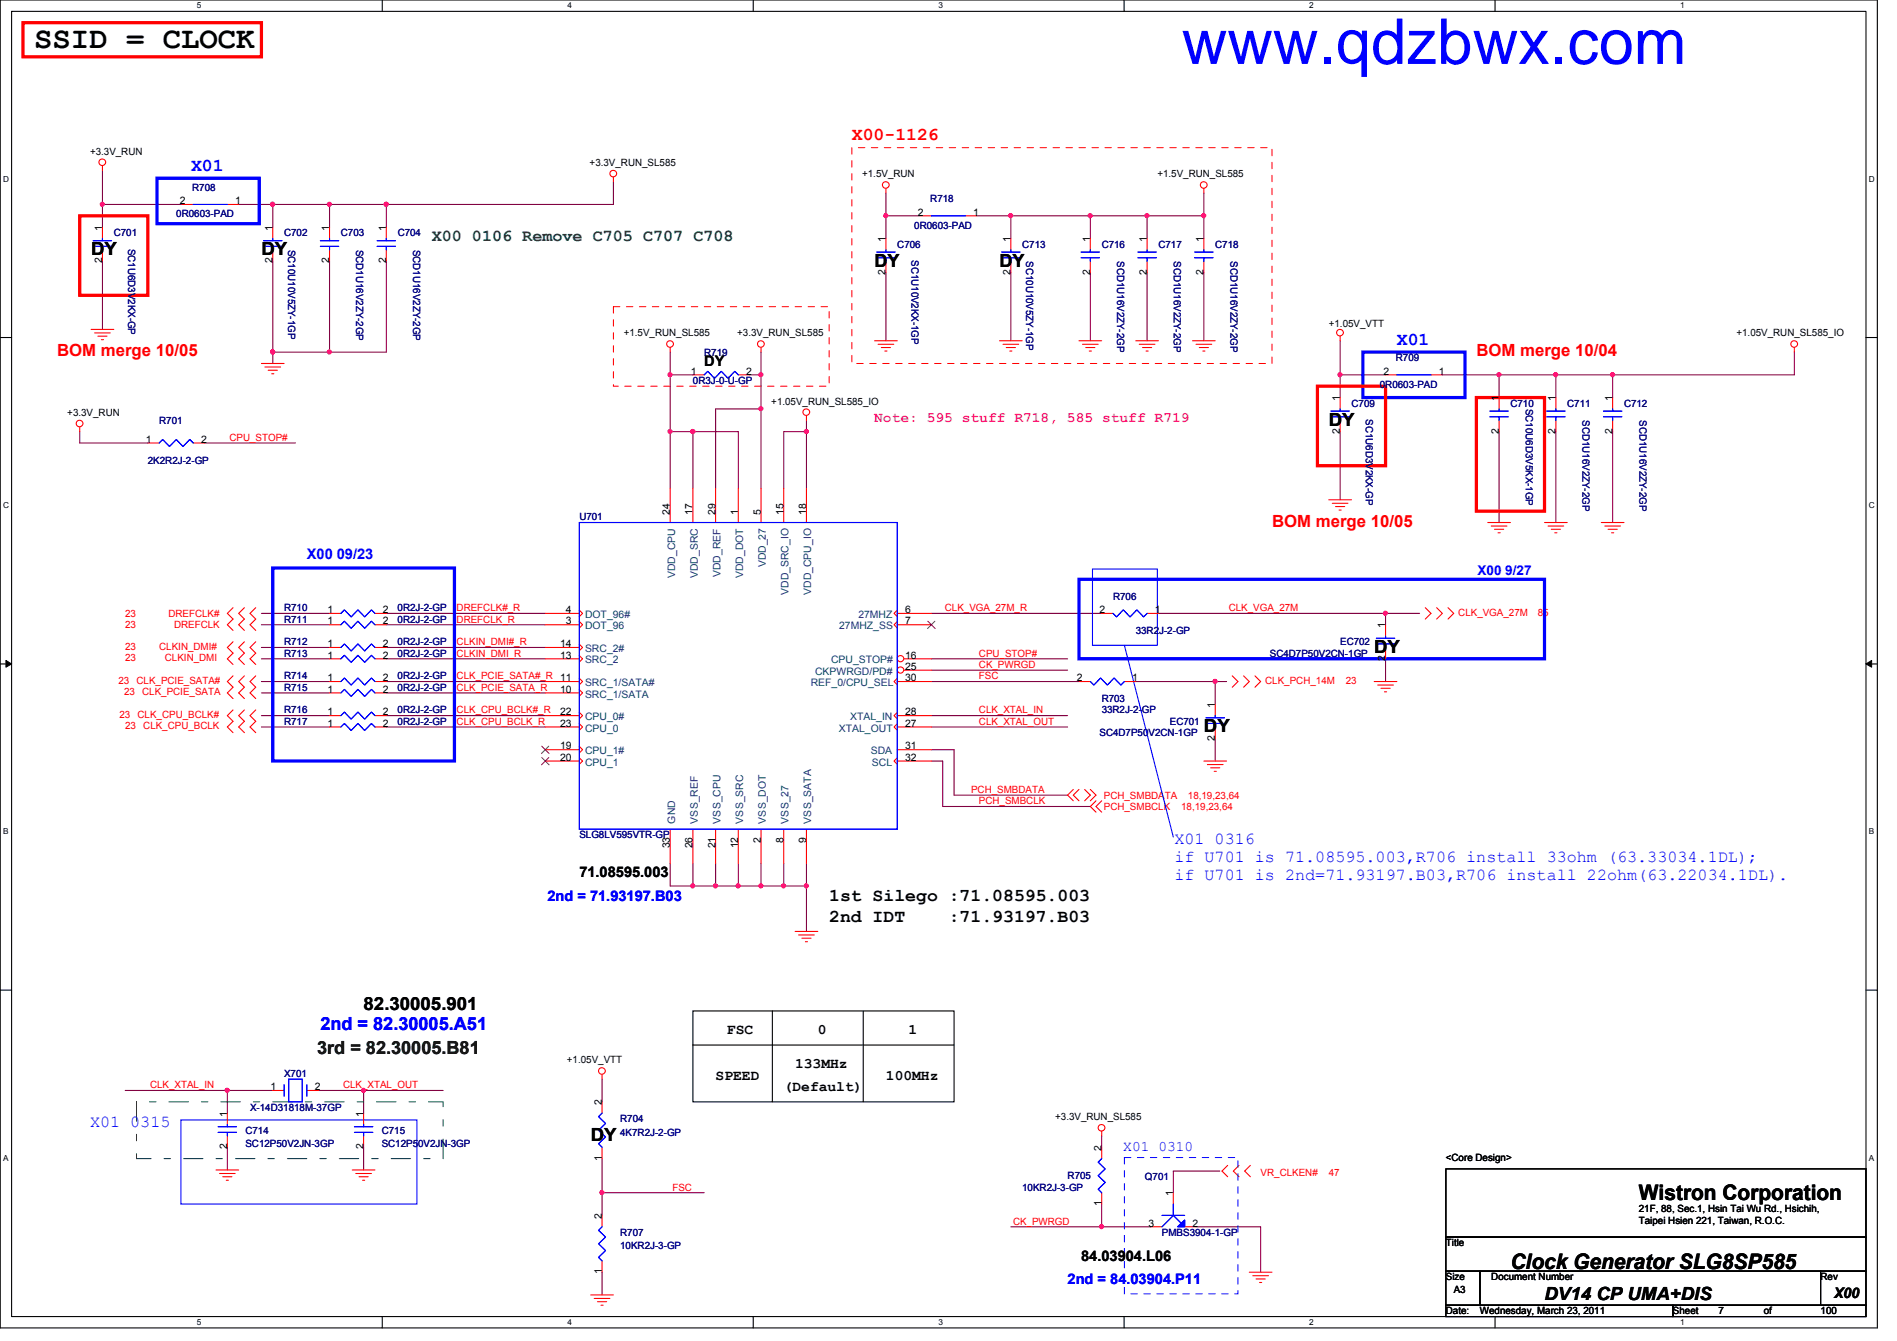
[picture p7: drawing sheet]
<svg xmlns="http://www.w3.org/2000/svg" width="297mm" height="210mm" viewBox="0 0 297 210" stroke-linecap="round" stroke-linejoin="round" font-family="sans-serif">
<path d="M0 0h294v207.9h-294zM1.8 1.8h290.4v204.3h-290.4z" fill="none" stroke="#000" stroke-width=".17"/>
<g fill="#fff">
<path d="M30.8 .2h.7v1.4h-.7z"/>
<path d="M30.8 206.2h.7v1.4h-.7z"/>
</g>
<path d="M59.9 0v1.8M59.9 206.1v1.8" fill="none" stroke="#000" stroke-width=".17"/>
<g fill="#fff">
<path d="M88.9 .2h.6v1.4h-.6z"/>
<path d="M88.9 206.2h.6v1.4h-.6z"/>
</g>
<path d="M117.9 0v1.8M117.9 206.1v1.8" fill="none" stroke="#000" stroke-width=".17"/>
<g fill="#fff">
<path d="M146.9 .2h.7v1.4h-.7z"/>
<path d="M146.9 206.2h.7v1.4h-.7z"/>
</g>
<path d="M176 0v1.8M176 206.1v1.8" fill="none" stroke="#000" stroke-width=".17"/>
<g fill="#fff">
<path d="M205 .2h.7v1.4h-.7z"/>
<path d="M205 206.2h.7v1.4h-.7z"/>
</g>
<path d="M234.1 0v1.8M234.1 206.1v1.8" fill="none" stroke="#000" stroke-width=".17"/>
<g fill="#fff">
<path d="M263.1 .2h.7v1.4h-.7z"/>
<path d="M263.1 206.2h.7v1.4h-.7z"/>
<path d="M.5 27.3h.9v1.4h-.9z"/>
<path d="M292.6 27.3h.9v1.4h-.9z"/>
<path d="M.5 78.4h.9v1.4h-.9z"/>
<path d="M292.6 78.4h.9v1.4h-.9z"/>
</g>
<path d="M0 52.8h1.8M292.2 52.8h1.8" fill="none" stroke="#000" stroke-width=".17"/>
<g fill="#fff">
<path d="M.5 129.5h.8v1.4h-.8z"/>
<path d="M292.6 129.5h.9v1.4h-.9z"/>
</g>
<path d="M0 103.9h1.8M292.2 103.9h1.8" fill="none" stroke="#000" stroke-width=".17"/>
<path d="M.9 103.4l.9 .5-.9 .5zM292.2 103.9l.9-.5v1z" fill="#000"/>
<path d="M.9 103.4l.9 .5-.9 .5zM292.2 103.9l.9-.5v1z" fill="none" stroke="#000" stroke-width=".16"/>
<g fill="#fff">
<path d="M.5 180.5h.8v1.4h-.8z"/>
<path d="M292.6 180.5h.9v1.4h-.9z"/>
</g>
<path d="M0 155h1.8M292.2 155h1.8" fill="none" stroke="#000" stroke-width=".17"/>
<path d="M51.6 32h8.9M96.1 28.4v3.6" fill="none" stroke="#800040" stroke-width=".17"/>
<circle cx="51.6" cy="32" r=".32" fill="#f0f"/>
<circle cx="51.6" cy="32" r=".32" fill="none" stroke="#f0f" stroke-width=".17"/>
<path d="M60.5 32v3.6" fill="none" stroke="#800040" stroke-width=".17"/>
<circle cx="60.5" cy="32" r=".32" fill="#f0f"/>
<circle cx="60.5" cy="32" r=".32" fill="none" stroke="#f0f" stroke-width=".17"/>
<path d="M42.7 40.9v14.2" fill="none" stroke="#800040" stroke-width=".17"/>
<circle cx="42.7" cy="55.1" r=".32" fill="#f0f"/>
<circle cx="42.7" cy="55.1" r=".32" fill="none" stroke="#f0f" stroke-width=".17"/>
<path d="M37.4 32h5.3v3.6M42.7 55.1v1.8M60.5 40.9v14.2h-8.9M209.8 53.3v5.4h7.2M281 55.1v3.6" fill="none" stroke="#800040" stroke-width=".17"/>
<circle cx="42.7" cy="32" r=".32" fill="#f0f"/>
<circle cx="42.7" cy="32" r=".32" fill="none" stroke="#f0f" stroke-width=".17"/>
<path d="M252.5 58.7h28.5" fill="none" stroke="#800040" stroke-width=".17"/>
<circle cx="252.5" cy="58.6" r=".32" fill="#f0f"/>
<circle cx="252.5" cy="58.6" r=".32" fill="none" stroke="#f0f" stroke-width=".17"/>
<path d="M94.3 168.9v3.6M94.3 186.7v3.5" fill="none" stroke="#800040" stroke-width=".17"/>
<circle cx="94.2" cy="186.7" r=".32" fill="#f0f"/>
<circle cx="94.2" cy="186.7" r=".32" fill="none" stroke="#f0f" stroke-width=".17"/>
<path d="M94.3 199.1v3.6M94.3 181.4v5.3h16M172.5 192h7.7" fill="none" stroke="#800040" stroke-width=".17"/>
<circle cx="172.5" cy="192" r=".32" fill="#f0f"/>
<circle cx="172.5" cy="192" r=".32" fill="none" stroke="#f0f" stroke-width=".17"/>
<path d="M16 32v3.6M172.5 177.8v1.8M172.5 188.5v3.5h-14.2" fill="none" stroke="#800040" stroke-width=".17"/>
<circle cx="16" cy="32" r=".32" fill="#f0f"/>
<circle cx="16" cy="32" r=".32" fill="none" stroke="#f0f" stroke-width=".17"/>
<path d="M16 40.9v10.7M51.6 40.9v14.2" fill="none" stroke="#800040" stroke-width=".17"/>
<circle cx="51.6" cy="55.1" r=".32" fill="#f0f"/>
<circle cx="51.6" cy="55.1" r=".32" fill="none" stroke="#f0f" stroke-width=".17"/>
<path d="M42.7 55.1h8.9" fill="none" stroke="#800040" stroke-width=".17"/>
<circle cx="42.7" cy="55.1" r=".32" fill="#f0f"/>
<circle cx="42.7" cy="55.1" r=".32" fill="none" stroke="#f0f" stroke-width=".17"/>
<path d="M60.5 32h35.6" fill="none" stroke="#800040" stroke-width=".17"/>
<circle cx="60.5" cy="32" r=".32" fill="#f0f"/>
<circle cx="60.5" cy="32" r=".32" fill="none" stroke="#f0f" stroke-width=".17"/>
<path d="M42.7 32h8.9v3.6" fill="none" stroke="#800040" stroke-width=".17"/>
<circle cx="42.7" cy="32" r=".32" fill="#f0f"/>
<circle cx="42.7" cy="32" r=".32" fill="none" stroke="#f0f" stroke-width=".17"/>
<path d="M225.8 58.7h26.7v3.5M209.8 67.6v10.6M234.7 67.6v14.2M243.6 67.6v14.2M252.5 67.6v14.2" fill="none" stroke="#800040" stroke-width=".17"/>
<circle cx="243.6" cy="58.6" r=".32" fill="#f0f"/>
<circle cx="243.6" cy="58.6" r=".32" fill="none" stroke="#f0f" stroke-width=".17"/>
<path d="M234.7 58.7v3.5M243.6 58.7v3.5" fill="none" stroke="#800040" stroke-width=".17"/>
<circle cx="234.7" cy="58.6" r=".32" fill="#f0f"/>
<circle cx="234.7" cy="58.6" r=".32" fill="none" stroke="#f0f" stroke-width=".17"/>
<path d="M209.8 58.7v3.5" fill="none" stroke="#800040" stroke-width=".17"/>
<circle cx="209.8" cy="58.6" r=".32" fill="#f0f"/>
<circle cx="209.8" cy="58.6" r=".32" fill="none" stroke="#f0f" stroke-width=".17"/>
<path d="M35.6 170.7h7.1" fill="none" stroke="#800040" stroke-width=".17"/>
<circle cx="35.6" cy="170.7" r=".32" fill="#f0f"/>
<circle cx="35.6" cy="170.7" r=".32" fill="none" stroke="#f0f" stroke-width=".17"/>
<path d="M19.6 170.7h16v3.5M49.8 170.7h7.1v3.5" fill="none" stroke="#800040" stroke-width=".17"/>
<circle cx="56.9" cy="170.7" r=".32" fill="#f0f"/>
<circle cx="56.9" cy="170.7" r=".32" fill="none" stroke="#f0f" stroke-width=".17"/>
<path d="M12.5 67.6v1.7h10.7M32 69.3h14.3M104.9 135.1v3.6M108.5 135.1v3.6M112.1 135.1v3.6M126.3 135.1v3.6h-3.6M35.6 179.6v3.5M56.9 170.7h12.5M56.9 179.6v3.5" fill="none" stroke="#800040" stroke-width=".17"/>
<circle cx="122.7" cy="138.7" r=".32" fill="#f0f"/>
<circle cx="122.7" cy="138.7" r=".32" fill="none" stroke="#f0f" stroke-width=".17"/>
<path d="M126.3 138.7v7.1" fill="none" stroke="#800040" stroke-width=".17"/>
<circle cx="126.3" cy="138.7" r=".32" fill="#f0f"/>
<circle cx="126.3" cy="138.7" r=".32" fill="none" stroke="#f0f" stroke-width=".17"/>
<path d="M115.6 138.7h3.6" fill="none" stroke="#800040" stroke-width=".17"/>
<circle cx="115.6" cy="138.7" r=".32" fill="#f0f"/>
<circle cx="115.6" cy="138.7" r=".32" fill="none" stroke="#f0f" stroke-width=".17"/>
<path d="M108.5 138.7h3.6" fill="none" stroke="#800040" stroke-width=".17"/>
<circle cx="108.5" cy="138.7" r=".32" fill="#f0f"/>
<circle cx="108.5" cy="138.7" r=".32" fill="none" stroke="#f0f" stroke-width=".17"/>
<path d="M112.1 138.7h3.5" fill="none" stroke="#800040" stroke-width=".17"/>
<circle cx="112" cy="138.7" r=".32" fill="#f0f"/>
<circle cx="112" cy="138.7" r=".32" fill="none" stroke="#f0f" stroke-width=".17"/>
<path d="M104.9 138.7h3.6M115.6 135.1v3.6M119.2 135.1v3.6h3.5v-3.6" fill="none" stroke="#800040" stroke-width=".17"/>
<circle cx="119.1" cy="138.7" r=".32" fill="#f0f"/>
<circle cx="119.1" cy="138.7" r=".32" fill="none" stroke="#f0f" stroke-width=".17"/>
<g fill="none" stroke="#800040" stroke-width=".17">
<path d="M60.5 97.8h24.9M60.5 96h24.9M60.5 113.8h24.9M60.5 112h24.9M60.5 103.1h24.9M60.5 101.3h24.9M60.5 108.5h24.9M60.5 106.7h24.9M145.8 112h21.4M145.8 113.8h21.4M145.8 104.9h21.4M145.8 103.1h21.4"/>
<path d="M145.8 106.7h23.1M192.1 106.7h-1.8v3.5"/>
</g>
<circle cx="190.3" cy="106.7" r=".32" fill="#f0f"/>
<circle cx="190.3" cy="106.7" r=".32" fill="none" stroke="#f0f" stroke-width=".17"/>
<g fill="none" stroke="#800040" stroke-width=".17">
<path d="M16 26.7v5.3h12.5M40.9 96h10.7M40.9 97.8h10.7M145.8 96h26.7M181.4 96h35.6v1.8M40.9 101.3h10.7M40.9 103.1h10.7M40.9 106.7h10.7M40.9 108.5h10.7M40.9 112h10.7M40.9 113.8h10.7M145.8 119.1h1.8v7.1h23.1"/>
<path d="M145.8 117.3h3.6v7.2h17.8M177.8 106.7h12.5M190.3 115.6v3.5M217 103.1v3.6M183.7 183.3h7.3M187.3 192h10.1v7.1"/>
</g>
<circle cx="216.9" cy="96" r=".32" fill="#f0f"/>
<circle cx="216.9" cy="96" r=".32" fill="none" stroke="#f0f" stroke-width=".17"/>
<path d="M117.4 58.7h1.8v5.3M115.6 67.6v8.9M126.3 65.8v1.8h-3.6v8.9M217 96h5.3" fill="none" stroke="#800040" stroke-width=".17"/>
<circle cx="119.1" cy="58.6" r=".32" fill="#f0f"/>
<circle cx="119.1" cy="58.6" r=".32" fill="none" stroke="#f0f" stroke-width=".17"/>
<path d="M119.2 55.1v3.6M126.3 67.6v8.9" fill="none" stroke="#800040" stroke-width=".17"/>
<circle cx="126.3" cy="67.5" r=".32" fill="#f0f"/>
<circle cx="126.3" cy="67.5" r=".32" fill="none" stroke="#f0f" stroke-width=".17"/>
<path d="M104.9 58.7v8.9" fill="none" stroke="#800040" stroke-width=".17"/>
<circle cx="104.9" cy="58.6" r=".32" fill="#f0f"/>
<circle cx="104.9" cy="58.6" r=".32" fill="none" stroke="#f0f" stroke-width=".17"/>
<path d="M104.9 67.6v8.9" fill="none" stroke="#800040" stroke-width=".17"/>
<circle cx="104.9" cy="67.5" r=".32" fill="#f0f"/>
<circle cx="104.9" cy="67.5" r=".32" fill="none" stroke="#f0f" stroke-width=".17"/>
<path d="M104.9 55.1v3.6h3.6M104.9 67.6h10.7M119.2 64h-7.1v12.5" fill="none" stroke="#800040" stroke-width=".17"/>
<circle cx="108.5" cy="67.5" r=".32" fill="#f0f"/>
<circle cx="108.5" cy="67.5" r=".32" fill="none" stroke="#f0f" stroke-width=".17"/>
<path d="M119.2 64v12.5" fill="none" stroke="#800040" stroke-width=".17"/>
<circle cx="119.1" cy="64" r=".32" fill="#f0f"/>
<circle cx="119.1" cy="64" r=".32" fill="none" stroke="#f0f" stroke-width=".17"/>
<path d="M108.5 67.6v8.9" fill="none" stroke="#800040" stroke-width=".17"/>
<circle cx="108.5" cy="67.5" r=".32" fill="#f0f"/>
<circle cx="108.5" cy="67.5" r=".32" fill="none" stroke="#f0f" stroke-width=".17"/>
<path d="M158.3 33.8v3.5M179.6 33.8h8.9" fill="none" stroke="#800040" stroke-width=".17"/>
<circle cx="188.5" cy="33.8" r=".32" fill="#f0f"/>
<circle cx="188.5" cy="33.8" r=".32" fill="none" stroke="#f0f" stroke-width=".17"/>
<circle cx="179.6" cy="33.8" r=".32" fill="#f0f"/>
<circle cx="179.6" cy="33.8" r=".32" fill="none" stroke="#f0f" stroke-width=".17"/>
<path d="M179.6 33.8h-8.9v3.5M188.5 30.2v3.6" fill="none" stroke="#800040" stroke-width=".17"/>
<circle cx="170.7" cy="33.8" r=".32" fill="#f0f"/>
<circle cx="170.7" cy="33.8" r=".32" fill="none" stroke="#f0f" stroke-width=".17"/>
<path d="M158.3 33.8h12.4" fill="none" stroke="#800040" stroke-width=".17"/>
<circle cx="158.3" cy="33.8" r=".32" fill="#f0f"/>
<circle cx="158.3" cy="33.8" r=".32" fill="none" stroke="#f0f" stroke-width=".17"/>
<path d="M138.7 33.8h5.4M138.7 30.2v3.6M138.7 33.8v3.5M152.9 33.8h5.4M179.6 33.8v3.5M188.5 33.8v3.5M138.7 42.7v10.6M158.3 42.7v10.6M170.7 42.7v10.6M179.6 42.7v10.6M188.5 42.7v10.6" fill="none" stroke="#800040" stroke-width=".17"/>
<circle cx="138.7" cy="33.8" r=".32" fill="#f0f"/>
<circle cx="138.7" cy="33.8" r=".32" fill="none" stroke="#f0f" stroke-width=".17"/>
<path d="M183.7 183.3v3.4" fill="none" stroke="#800040" stroke-width=".17"/>
<g fill="none" stroke="#f00" stroke-width=".17">
<path d="M16 26v.7M16 35.6v1.7M16 39.1v1.8M28.5 32h1.8M35.6 32h1.8M96.1 27.7v.7M138.7 29.5v.7M138.7 37.3v1.8M188.5 29.5v.7M14.3 51.6h3.5M14.8 52.1h2.5M15.3 52.6h1.5"/>
<path d="M15.9 53.2h.3M40.9 56.9h3.6M41.5 57.4h2.4M42 58h1.4M42.5 58.5h.4M104.9 54.4v.7M119.2 54.4v.7M136.9 53.3h3.6M137.5 53.9h2.5M138 54.4h1.4M138.6 54.9h.3M138.7 40.9v1.8"/>
<path d="M156.5 53.3h3.6M157.1 53.9h2.4M157.6 54.4h1.4M158.1 54.9h.3M168.9 53.3h3.6M169.5 53.9h2.5M170 54.4h1.4M170.6 54.9h.3M177.8 53.3h3.6M178.4 53.9h2.4M178.9 54.4h1.4M179.4 54.9h.4"/>
<path d="M186.7 53.3h3.6M187.3 53.9h2.4M187.8 54.4h1.4M188.3 54.9h.4M209.8 52.6v.7M281 54.4v.7M12.5 66.8v.8M23.2 69.3h1.7M30.3 69.3h1.7M115.6 76.5v5.3M119.2 76.5v5.3M122.7 76.5v5.3"/>
<path d="M126.3 65.1v.7M208.1 78.2h3.5M208.6 78.8h2.5M209.1 79.3h1.5M209.7 79.8h.3M209.8 62.2v1.8M209.8 65.8v1.8M36.5 95.1l-.9 .9 .9 .9-.9 .9 .9 .9M38.3 95.1l-.9 .9 .9 .9-.9 .9 .9 .9M40 95.1l-.8 .9 .8 .9-.8 .9 .8 .9M85.4 97.8h5.3M85.4 96h5.3"/>
<path d="M90.7 97.3l.5 .5-.5 .5M90.7 95.5l.5 .5-.5 .5M140.5 95.5l-.5 .5 .5 .5M140.5 97.3l-.5 .5 .5 .5M140.5 97.8h5.3M140.5 96h5.3M223.2 95.1l.9 .9-.9 .9M225 95.1l.8 .9-.8 .9M226.7 95.1l.9 .9-.9 .9M233 81.8h3.5M233.5 82.3h2.5M234 82.8h1.5"/>
<path d="M234.6 83.4h.3M241.8 81.8h3.6M242.4 82.3h2.5M242.9 82.8h1.4M243.5 83.4h.3M250.7 81.8h3.6M251.3 82.3h2.4M251.8 82.8h1.4M252.3 83.4h.4M36.5 100.5l-.9 .8 .9 .9-.9 .9 .9 .9M36.5 111.1l-.9 .9 .9 .9-.9 .9 .9 .9M36.5 105.8l-.9 .9 .9 .9-.9 .9 .9 .8"/>
<path d="M38.3 100.5l-.9 .8 .9 .9-.9 .9 .9 .9M38.3 111.1l-.9 .9 .9 .9-.9 .9 .9 .9M38.3 105.8l-.9 .9 .9 .9-.9 .9 .9 .8M40 100.5l-.8 .8 .8 .9-.8 .9 .8 .9M40 111.1l-.8 .9 .8 .9-.8 .9 .8 .9M40 105.8l-.8 .9 .8 .9-.8 .9 .8 .8M85.4 108.5h5.3M85.4 106.7h5.3M85.4 103.1h5.3M85.4 101.3h5.3M90.7 107.9l.5 .6-.5 .5M90.7 106.2l.5 .5-.5 .5"/>
<path d="M90.7 102.6l.5 .5-.5 .5M90.7 100.8l.5 .5-.5 .6M188.5 119.1h3.6M189.1 119.7h2.4M193 105.8l.8 .9-.8 .9M194.7 105.8l.9 .9-.9 .9M196.5 105.8l.9 .9-.9 .9M215.2 106.7h3.5M215.7 107.2h2.5M216.2 107.7h1.5M216.8 108.3h.3M115.6 129.8v5.3"/>
<path d="M119.2 129.8v5.3M122.7 129.8v5.3M126.3 129.8v5.3M168.1 123.6l-.9 .9 .9 .8M168.9 123.6l-.8 .9 .8 .8M169.8 123.6l.9 .9-.9 .8M170.7 123.6l.9 .9-.9 .8M171.6 125.3l-.9 .9 .9 .9M172.5 125.3l-.9 .9 .9 .9M189.6 120.2h1.4M190.1 120.7h.4M124.5 145.8h3.6"/>
<path d="M125 146.3h2.5M125.6 146.9h1.4M126.1 147.4h.3M94.3 168.2v.7M172.5 177.1v.7M33.8 183.1h3.6M34.4 183.7h2.4M34.9 184.2h1.4M35.4 184.7h.4M55.2 183.1h3.5M55.7 183.7h2.5M56.2 184.2h1.5"/>
<path d="M56.8 184.7h.3M192.2 182.4l-.9 .9 .9 .9M194 182.4l-.9 .9 .9 .9M195.6 199.1h3.6M195.8 182.4l-.9 .9 .9 .9M196.2 199.7h2.4M92.5 202.7h3.6M93 203.2h2.5M93.6 203.8h1.4M94.1 204.3h.3M196.7 200.2h1.4M197.2 200.7h.4"/>
<circle cx="16" cy="25.4" r=".52"/>
<circle cx="96" cy="27.2" r=".52"/>
<circle cx="138.7" cy="29" r=".52"/>
<circle cx="188.5" cy="29" r=".52"/>
<circle cx="104.9" cy="53.8" r=".52"/>
<circle cx="119.1" cy="53.8" r=".52"/>
<circle cx="209.8" cy="52.1" r=".52"/>
<circle cx="280.9" cy="53.8" r=".52"/>
<circle cx="12.5" cy="66.3" r=".52"/>
<circle cx="126.3" cy="64.5" r=".52"/>
<circle cx="94.3" cy="167.6" r=".52"/>
<circle cx="172.5" cy="176.5" r=".52"/>
</g>
<path d="M108.5 158.2h40.9v14.3h-40.9zM120.9 158.2v14.3M135.2 158.2v14.3M108.5 163.6h40.9M226.4 183h65.8v10.6h-65.8zM226.4 193.6h65.8v5.4h-65.8zM226.4 199h5.3v5.3h-5.3zM231.7 199h53.4v5.3h-53.4zM285.1 199h7.1v5.3h-7.1zM226.4 204.3h35.6v1.8h-35.6zM262 204.3h30.2v1.8h-30.2z" fill="none" stroke="#000" stroke-width=".17"/>
<path d="M3.6 3.6h37.3v5.3h-37.3zM12.5 33.8h10.7v12.4h-10.7zM206.3 60.5h10.7v12.4h-10.7zM231.2 62.2h10.6v17.8h-10.6z" fill="none" stroke="#f00" stroke-width=".51"/>
<path d="M24.6 27.9h16v7.1h-16zM213.4 55.1h16v7.1h-16zM42.7 88.9h28.5v30.2h-28.5zM168.9 90.7h72.9v12.4h-72.9z" fill="none" stroke="#00f" stroke-width=".51"/>
<path d="M176.1 181.2h17.7v21.3h-17.7z" fill="none" stroke="#00f" stroke-width=".16" stroke-dasharray="1 1 1 1 1 1 1 1"/>
<path d="M133.4 23.1h65.8v33.8h-65.8zM96.1 48h33.7v12.5h-33.7z" fill="none" stroke="#f00" stroke-width=".16" stroke-dasharray="1 1 1 1 1 1 1 1"/>
<path d="M21.4 172.5h48v8.9h-48z" fill="none" stroke="#008000" stroke-width=".16" stroke-dasharray="3 2 1 2"/>
<g fill="none" stroke="#00f" stroke-width=".17">
<path d="M14.6 37.7h2.9M14.6 38.6h2.9M16 37.3v.4M16 38.6v.5M30.3 32h5.3M137.3 39.5h2.9M138.7 39.1v.4M137.3 40.3h2.9M138.7 40.3v.6M24.9 69.3l.6-.5 1 1.1 1.1-1.1 1.1 1.1 1-1.1 .6 .5M208.4 65.2h2.9M208.4 64.3h2.9"/>
<path d="M209.8 64v.3M209.8 65.2v.6M171.1 89.1h10.1v11.9h-10.1zM176.1 101l7.6 30M28.3 175.3h37v13.2h-37z"/>
</g>
<path d="M145.3 97.2l1.1 1.2M146.4 97.2l-1.2 1.2" fill="none" stroke="#804000" stroke-width=".16"/>
<circle cx="141" cy="103.1" r=".5" fill="#fff"/>
<g fill="none" stroke="#f00" stroke-width=".17">
<path d="M104.9 76.5v5.3M108.5 76.5v5.3M126.3 76.5v5.3M85.4 117.3h5.3M85.4 119.1h5.3M85.4 112h5.3M85.4 113.8h5.3M90.7 116.8l.5 .5-.5 .6M90.7 118.6l.5 .5-.5 .5M90.7 111.5l.5 .5-.5 .5M90.7 113.3l.5 .5-.5 .5M141.6 103.1h4.2"/>
<path d="M112.1 129.8v5.3"/>
<circle cx="141" cy="103.1" r=".5"/>
</g>
<path d="M84.8 116.8l1.2 1.1M84.8 118.6l1.2 1.1M85.9 116.8l-1.1 1.1M85.9 118.6l-1.1 1.1" fill="none" stroke="#804000" stroke-width=".16"/>
<circle cx="141" cy="104.9" r=".5" fill="#fff"/>
<g fill="none" stroke="#f00" stroke-width=".17">
<path d="M158.3 37.3v1.8M158.3 40.9v1.8M112.1 76.5v5.3M234.7 62.2v1.8M234.7 65.8v1.8M51.6 97.8h1.8M58.7 97.8h1.8M51.6 108.5h1.8M58.7 108.5h1.8M140.5 113.3l-.5 .5 .5 .5M140.5 111.5l-.5 .5 .5 .5M140.5 106.2l-.5 .5 .5 .5"/>
<path d="M140.5 118.6l-.5 .5 .5 .5M140.5 113.8h5.3M140.5 112h5.3M140.5 106.7h5.3M140.5 117.3h5.3M140.5 119.1h5.3M141.6 104.9h4.2M104.9 129.8v5.3M108.5 129.8v5.3M35.6 174.2v1.8M35.6 177.8v1.8M42.7 170.7h1.8"/>
<path d="M48 170.7h1.8M180.2 192h1.7M183.7 186.7v1.8M185.5 192h1.8"/>
<circle cx="141" cy="104.9" r=".5"/>
</g>
<g fill="none" stroke="#00f" stroke-width=".17">
<path d="M156.8 39.5h2.9M158.3 39.1v.4M156.8 40.3h2.9M158.3 40.3v.6M233.3 65.2h2.9M233.3 64.3h2.9M234.7 64v.3M234.7 65.2v.6M53.4 97.8l.5-.6 1.1 1.1 1-1.1 1.1 1.1 1.1-1.1 .5 .6M90.7 81.8h49.8v48h-49.8zM53.4 108.5l.5-.6 1.1 1.1 1-1.1 1.1 1.1 1.1-1.1 .5 .6M34.2 177.2h2.8"/>
<path d="M34.2 176.4h2.8M35.6 176v.4M35.6 177.2v.6M44.5 169.8v1.8M45.2 168.9h2.1v3.6h-2.1zM48 169.8v1.8"/>
</g>
<path d="M184.4 192l1.1-1v1z" fill-rule="evenodd" fill="#00f"/>
<path d="M181.9 190.2h3.6M183.7 188.5v1.7M184.4 192l1.1-1v1zM185 191.5l-1.3-1.3-1.8 1.8" fill="none" stroke="#00f" stroke-width=".17"/>
<path d="M184.4 192l1.1-1v1z" fill-rule="evenodd" fill="#00f"/>
<g fill="none" stroke="#00f" stroke-width=".17">
<path d="M41.3 38.6h2.8M41.3 37.7h2.8M42.7 37.3v.4M42.7 38.6v.5M50.2 37.7h2.8M50.2 38.6h2.8M51.6 37.3v.4M51.6 38.6v.5M59.1 38.6h2.8M59.1 37.7h2.8M60.5 37.3v.4M60.5 38.6v.5"/>
<path d="M145.8 33.8h5.4M169.3 39.5h2.9M170.7 39.1v.4M178.2 39.5h2.9M179.6 39.1v.4M187.1 39.5h2.8M188.5 39.1v.4M110.3 58.7l.5-.6 1.1 1.1 1-1.1 1.1 1.1 1.1-1.1 .5 .6M169.3 40.3h2.9M170.7 40.3v.6M178.2 40.3h2.9M179.6 40.3v.6"/>
<path d="M187.1 40.3h2.8M188.5 40.3v.6M218.7 58.7h5.4M242.2 65.2h2.9M242.2 64.3h2.9M243.6 64v.3M243.6 65.2v.6M251.1 65.2h2.9M251.1 64.3h2.9M252.5 64v.3M252.5 65.2v.6M53.4 96l.5-.5 1.1 1.1 1-1.1 1.1 1.1 1.1-1.1 .5 .5"/>
<path d="M174.3 96l.5 .6 1.1-1.1 1 1.1 1.1-1.1 1.1 1.1 .5-.6M215.5 99.9h2.9M217 99.6v.3M53.4 106.7l.5-.6 1.1 1.1 1-1.1 1.1 1.1 1.1-1.1 .5 .6M53.4 103.1l.5-.5 1.1 1.1 1-1.1 1.1 1.1 1.1-1.1 .5 .5M53.4 113.8l.5-.6 1.1 1.1 1-1.1 1.1 1.1 1.1-1.1 .5 .6M53.4 101.3l.5-.5 1.1 1.1 1-1.1 1.1 1.1 1.1-1.1 .5 .5M53.4 112l.5-.5 1.1 1.1 1-1.1 1.1 1.1 1.1-1.1 .5 .5M170.7 106.7l.6 .5 1-1.1 1.1 1.1 1.1-1.1 1 1.1 .6-.5M188.8 113.2h2.9M188.8 112.4h2.9M190.3 112v.4"/>
<path d="M190.3 113.2v.6M215.5 100.8h2.9M217 100.8v.5M55.5 176.4h2.9M55.5 177.2h2.9M56.9 176v.4M56.9 177.2v.6M94.3 174.2l-.6 .6 1.1 1.1-1.1 1 1.1 1.1-1.1 1 .6 .6M94.3 192l-.6 .6 1.1 1-1.1 1.1 1.1 1-1.1 1.1 .6 .6M172.5 181.4l-.5 .5 1.1 1.1-1.1 1 1.1 1.1-1.1 1 .5 .6M181.9 190.2h3.6M183.7 188.5v1.7"/>
<path d="M184.4 192l1.1-1v1zM185 191.5l-1.3-1.3-1.8 1.8"/>
</g>
<g fill="none" stroke="#f00" stroke-width=".17">
<path d="M42.7 35.6v1.7M42.7 39.1v1.8M51.6 35.6v1.7M51.6 39.1v1.8M60.5 35.6v1.7M60.5 39.1v1.8M144.1 33.8h1.7M151.2 33.8h1.7M170.7 37.3v1.8M179.6 37.3v1.8M188.5 37.3v1.8M108.5 58.7h1.8"/>
<path d="M115.6 58.7h1.8M170.7 40.9v1.8M179.6 40.9v1.8M188.5 40.9v1.8M217 58.7h1.7M224.1 58.7h1.7M243.6 62.2v1.8M243.6 65.8v1.8M252.5 62.2v1.8M252.5 65.8v1.8M51.6 96h1.8M58.7 96h1.8"/>
<path d="M172.5 96h1.8M179.6 96h1.8M217 97.8v1.8M51.6 106.7h1.8M51.6 103.1h1.8M51.6 113.8h1.8M51.6 101.3h1.8M51.6 112h1.8M58.7 106.7h1.8M58.7 103.1h1.8M58.7 113.8h1.8M58.7 101.3h1.8"/>
<path d="M58.7 112h1.8M168.9 106.7h1.8M176.1 106.7h1.7M190.3 110.2v1.8M190.3 113.8v1.8M217 101.3v1.8M56.9 174.2v1.8M56.9 177.8v1.8M94.3 172.5v1.7M94.3 179.6v1.8M172.5 179.6v1.8M94.3 190.2v1.8"/>
<path d="M94.3 197.4v1.7M172.5 186.7v1.8"/>
</g>
<circle cx="51.6" cy="32" r=".32" fill="#f0f"/>
<circle cx="51.6" cy="32" r=".32" fill="none" stroke="#f0f" stroke-width=".17"/>
<circle cx="60.5" cy="32" r=".32" fill="#f0f"/>
<circle cx="60.5" cy="32" r=".32" fill="none" stroke="#f0f" stroke-width=".17"/>
<circle cx="42.7" cy="55.1" r=".32" fill="#f0f"/>
<circle cx="42.7" cy="55.1" r=".32" fill="none" stroke="#f0f" stroke-width=".17"/>
<circle cx="42.7" cy="32" r=".32" fill="#f0f"/>
<circle cx="42.7" cy="32" r=".32" fill="none" stroke="#f0f" stroke-width=".17"/>
<circle cx="252.5" cy="58.6" r=".32" fill="#f0f"/>
<circle cx="252.5" cy="58.6" r=".32" fill="none" stroke="#f0f" stroke-width=".17"/>
<circle cx="94.2" cy="186.7" r=".32" fill="#f0f"/>
<circle cx="94.2" cy="186.7" r=".32" fill="none" stroke="#f0f" stroke-width=".17"/>
<circle cx="172.5" cy="192" r=".32" fill="#f0f"/>
<circle cx="172.5" cy="192" r=".32" fill="none" stroke="#f0f" stroke-width=".17"/>
<circle cx="16" cy="32" r=".32" fill="#f0f"/>
<circle cx="16" cy="32" r=".32" fill="none" stroke="#f0f" stroke-width=".17"/>
<circle cx="51.6" cy="55.1" r=".32" fill="#f0f"/>
<circle cx="51.6" cy="55.1" r=".32" fill="none" stroke="#f0f" stroke-width=".17"/>
<circle cx="42.7" cy="55.1" r=".32" fill="#f0f"/>
<circle cx="42.7" cy="55.1" r=".32" fill="none" stroke="#f0f" stroke-width=".17"/>
<circle cx="60.5" cy="32" r=".32" fill="#f0f"/>
<circle cx="60.5" cy="32" r=".32" fill="none" stroke="#f0f" stroke-width=".17"/>
<circle cx="42.7" cy="32" r=".32" fill="#f0f"/>
<circle cx="42.7" cy="32" r=".32" fill="none" stroke="#f0f" stroke-width=".17"/>
<circle cx="243.6" cy="58.6" r=".32" fill="#f0f"/>
<circle cx="243.6" cy="58.6" r=".32" fill="none" stroke="#f0f" stroke-width=".17"/>
<circle cx="234.7" cy="58.6" r=".32" fill="#f0f"/>
<circle cx="234.7" cy="58.6" r=".32" fill="none" stroke="#f0f" stroke-width=".17"/>
<circle cx="209.8" cy="58.6" r=".32" fill="#f0f"/>
<circle cx="209.8" cy="58.6" r=".32" fill="none" stroke="#f0f" stroke-width=".17"/>
<circle cx="35.6" cy="170.7" r=".32" fill="#f0f"/>
<circle cx="35.6" cy="170.7" r=".32" fill="none" stroke="#f0f" stroke-width=".17"/>
<circle cx="56.9" cy="170.7" r=".32" fill="#f0f"/>
<circle cx="56.9" cy="170.7" r=".32" fill="none" stroke="#f0f" stroke-width=".17"/>
<circle cx="122.7" cy="138.7" r=".32" fill="#f0f"/>
<circle cx="122.7" cy="138.7" r=".32" fill="none" stroke="#f0f" stroke-width=".17"/>
<circle cx="126.3" cy="138.7" r=".32" fill="#f0f"/>
<circle cx="126.3" cy="138.7" r=".32" fill="none" stroke="#f0f" stroke-width=".17"/>
<circle cx="115.6" cy="138.7" r=".32" fill="#f0f"/>
<circle cx="115.6" cy="138.7" r=".32" fill="none" stroke="#f0f" stroke-width=".17"/>
<circle cx="108.5" cy="138.7" r=".32" fill="#f0f"/>
<circle cx="108.5" cy="138.7" r=".32" fill="none" stroke="#f0f" stroke-width=".17"/>
<circle cx="112" cy="138.7" r=".32" fill="#f0f"/>
<circle cx="112" cy="138.7" r=".32" fill="none" stroke="#f0f" stroke-width=".17"/>
<circle cx="119.1" cy="138.7" r=".32" fill="#f0f"/>
<circle cx="119.1" cy="138.7" r=".32" fill="none" stroke="#f0f" stroke-width=".17"/>
<circle cx="190.3" cy="106.7" r=".32" fill="#f0f"/>
<circle cx="190.3" cy="106.7" r=".32" fill="none" stroke="#f0f" stroke-width=".17"/>
<circle cx="216.9" cy="96" r=".32" fill="#f0f"/>
<circle cx="216.9" cy="96" r=".32" fill="none" stroke="#f0f" stroke-width=".17"/>
<circle cx="119.1" cy="58.6" r=".32" fill="#f0f"/>
<circle cx="119.1" cy="58.6" r=".32" fill="none" stroke="#f0f" stroke-width=".17"/>
<circle cx="126.3" cy="67.5" r=".32" fill="#f0f"/>
<circle cx="126.3" cy="67.5" r=".32" fill="none" stroke="#f0f" stroke-width=".17"/>
<circle cx="104.9" cy="58.6" r=".32" fill="#f0f"/>
<circle cx="104.9" cy="58.6" r=".32" fill="none" stroke="#f0f" stroke-width=".17"/>
<circle cx="104.9" cy="67.5" r=".32" fill="#f0f"/>
<circle cx="104.9" cy="67.5" r=".32" fill="none" stroke="#f0f" stroke-width=".17"/>
<circle cx="108.5" cy="67.5" r=".32" fill="#f0f"/>
<circle cx="108.5" cy="67.5" r=".32" fill="none" stroke="#f0f" stroke-width=".17"/>
<circle cx="119.1" cy="64" r=".32" fill="#f0f"/>
<circle cx="119.1" cy="64" r=".32" fill="none" stroke="#f0f" stroke-width=".17"/>
<circle cx="108.5" cy="67.5" r=".32" fill="#f0f"/>
<circle cx="108.5" cy="67.5" r=".32" fill="none" stroke="#f0f" stroke-width=".17"/>
<circle cx="188.5" cy="33.8" r=".32" fill="#f0f"/>
<circle cx="188.5" cy="33.8" r=".32" fill="none" stroke="#f0f" stroke-width=".17"/>
<circle cx="179.6" cy="33.8" r=".32" fill="#f0f"/>
<circle cx="179.6" cy="33.8" r=".32" fill="none" stroke="#f0f" stroke-width=".17"/>
<circle cx="170.7" cy="33.8" r=".32" fill="#f0f"/>
<circle cx="170.7" cy="33.8" r=".32" fill="none" stroke="#f0f" stroke-width=".17"/>
<circle cx="158.3" cy="33.8" r=".32" fill="#f0f"/>
<circle cx="158.3" cy="33.8" r=".32" fill="none" stroke="#f0f" stroke-width=".17"/>
<circle cx="138.7" cy="33.8" r=".32" fill="#f0f"/>
<circle cx="138.7" cy="33.8" r=".32" fill="none" stroke="#f0f" stroke-width=".17"/>
<text font-size="9.9" fill="#00f" x="185" y="10">www.qdzbwx.com</text>
<text font-size="4.8" x="5.4" y="7.6">SSID = CLOCK</text>
<g font-size="3.3">
<text x="256.6" y="187.9">Wistron Corporation</text>
<text x="236.5" y="198.6">Clock Generator SLG8SP585</text>
</g>
<text font-size="2.8" fill="#f00" x="133.4" y="21.9">X00-1126</text>
<g font-size="2.8" fill="#00f">
<text x="29.9" y="26.7">X01</text>
<text x="218.7" y="53.9">X01</text>
<text x="50.2" y="161.2">2nd = 82.30005.A51</text>
</g>
<g font-size="2.8">
<text x="14.3" y="40">DY</text>
<text x="40.9" y="40">DY</text>
<text x="136.9" y="41.7">DY</text>
<text x="156.5" y="41.7">DY</text>
<text x="208.1" y="66.6">DY</text>
<text x="215.2" y="102.2">DY</text>
<text x="188.5" y="114.6">DY</text>
<text x="129.8" y="141.1">1st Silego :71.08595.003</text>
<text x="129.8" y="144.3">2nd IDT</text>
<text x="148.6" y="144.3">:71.93197.B03</text>
<text x="56.9" y="158">82.30005.901</text>
<text x="92.5" y="178.6">DY</text>
<text x="241.8" y="203.5">DV14 CP UMA+DIS</text>
</g>
<text font-size="2.8" fill="#004000" x="49.7" y="165">3rd = 82.30005.B81</text>
<text font-size="2.6" fill="#008000" x="67.6" y="37.7">X00 0106 Remove C705 C707 C708</text>
<g font-size="2.6" fill="#f00">
<text x="8.9" y="55.8">BOM merge 10/05</text>
<text x="231.2" y="55.8">BOM merge 10/04</text>
<text x="199.2" y="82.4">BOM merge 10/05</text>
</g>
<g font-size="2.6" fill="#00f">
<text x="183.9" y="132.1">X01 0316</text>
<text x="183.9" y="134.9">if U701 is 71.08595.003,R706 install 33ohm (63.33034.1DL);</text>
<text x="183.9" y="137.8">if U701 is 2nd=71.93197.B03,R706 install 22ohm(63.22034.1DL).</text>
<text x="14.1" y="176.4">X01 0315</text>
</g>
<g font-size="2.3">
<text x="110.3" y="57.2">DY</text>
<text x="90.7" y="137.2">71.08595.003</text>
<text x="113.8" y="161.9">FSC</text>
<text x="128.1" y="161.9">0</text>
<text x="142.3" y="161.9">1</text>
<text x="124.5" y="167.2">133MHz</text>
<text x="112.1" y="169">SPEED</text>
<text x="122.7" y="170.8">(Default)</text>
<text x="138.7" y="169">100MHz</text>
<text x="169.3" y="197.4">84.03904.L06</text>
<text x="287.2" y="203.2">X00</text>
</g>
<text font-size="2.3" fill="#f0f" x="136.9" y="66">Note: 595 stuff R718, 585 stuff R719</text>
<g font-size="2.3" fill="#00f">
<text x="48" y="87.5">X00 09/23</text>
<text x="85.7" y="141">2nd = 71.93197.B03</text>
<text x="175.9" y="180.2">X01 0310</text>
<text x="167.2" y="200.9">2nd = 84.03904.P11</text>
</g>
<text font-size="2.1" fill="#00f" x="231.3" y="90">X00 9/27</text>
<g font-size="1.6">
<text x="14.1" y="24.2">+3.3V_RUN</text>
<text x="92.3" y="26">+3.3V_RUN_SL585</text>
<text x="135" y="27.8">+1.5V_RUN</text>
<text x="181.2" y="27.8">+1.5V_RUN_SL585</text>
<text x="28.1" y="32">2</text>
<text x="36.8" y="32">1</text>
<text x="143.7" y="33.7">2</text>
<text x="152.4" y="33.7">1</text>
<text x="16" y="41.2" transform="rotate(-90 16 41.2)">2</text>
<text x="16" y="36.1" transform="rotate(-90 16 36.1)">1</text>
<text x="42.7" y="41.2" transform="rotate(-90 42.7 41.2)">2</text>
<text x="42.7" y="36.1" transform="rotate(-90 42.7 36.1)">1</text>
<text x="51.6" y="41.2" transform="rotate(-90 51.6 41.2)">2</text>
<text x="51.6" y="36.1" transform="rotate(-90 51.6 36.1)">1</text>
<text x="60.4" y="41.2" transform="rotate(-90 60.4 41.2)">2</text>
<text x="60.4" y="36.1" transform="rotate(-90 60.4 36.1)">1</text>
<text x="138.7" y="37.9" transform="rotate(-90 138.7 37.9)">1</text>
<text x="158.2" y="37.9" transform="rotate(-90 158.2 37.9)">1</text>
<text x="170.7" y="37.9" transform="rotate(-90 170.7 37.9)">1</text>
<text x="179.6" y="37.9" transform="rotate(-90 179.6 37.9)">1</text>
<text x="188.5" y="37.9" transform="rotate(-90 188.5 37.9)">1</text>
<text x="138.7" y="43" transform="rotate(-90 138.7 43)">2</text>
<text x="158.2" y="43" transform="rotate(-90 158.2 43)">2</text>
<text x="170.7" y="43" transform="rotate(-90 170.7 43)">2</text>
<text x="179.6" y="43" transform="rotate(-90 179.6 43)">2</text>
<text x="188.5" y="43" transform="rotate(-90 188.5 43)">2</text>
<text x="97.7" y="52.7">+1.5V_RUN_SL585</text>
<text x="115.4" y="52.7">+3.3V_RUN_SL585</text>
<text x="208.1" y="51.2">+1.05V_VTT</text>
<text x="271.9" y="52.7">+1.05V_RUN_SL585_IO</text>
<text x="108.2" y="58.6">1</text>
<text x="116.8" y="58.6">2</text>
<text x="216.6" y="58.6">2</text>
<text x="225.3" y="58.6">1</text>
<text x="10.5" y="65.1">+3.3V_RUN</text>
<text x="120.8" y="63.3">+1.05V_RUN_SL585_IO</text>
<text x="209.8" y="62.8" transform="rotate(-90 209.8 62.8)">1</text>
<text x="234.7" y="62.8" transform="rotate(-90 234.7 62.8)">1</text>
<text x="243.6" y="62.8" transform="rotate(-90 243.6 62.8)">1</text>
<text x="252.5" y="62.8" transform="rotate(-90 252.5 62.8)">1</text>
<text x="22.8" y="69.3">1</text>
<text x="31.5" y="69.3">2</text>
<text x="209.8" y="67.9" transform="rotate(-90 209.8 67.9)">2</text>
<text x="234.7" y="67.9" transform="rotate(-90 234.7 67.9)">2</text>
<text x="243.6" y="67.9" transform="rotate(-90 243.6 67.9)">2</text>
<text x="252.5" y="67.9" transform="rotate(-90 252.5 67.9)">2</text>
<text x="104.9" y="80.6" transform="rotate(-90 104.9 80.6)">24</text>
<text x="108.5" y="80.6" transform="rotate(-90 108.5 80.6)">17</text>
<text x="112" y="80.6" transform="rotate(-90 112 80.6)">29</text>
<text x="115.6" y="80.6" transform="rotate(-90 115.6 80.6)">1</text>
<text x="119.1" y="80.6" transform="rotate(-90 119.1 80.6)">5</text>
<text x="122.7" y="80.6" transform="rotate(-90 122.7 80.6)">15</text>
<text x="126.2" y="80.6" transform="rotate(-90 126.2 80.6)">18</text>
<text x="51.3" y="96">1</text>
<text x="59.9" y="96">2</text>
<text x="88.6" y="96">4</text>
<text x="141.7" y="96">6</text>
<text x="172.2" y="96">2</text>
<text x="180.8" y="96">1</text>
<text x="51.3" y="97.7">1</text>
<text x="51.3" y="101.3">1</text>
<text x="59.9" y="97.7">2</text>
<text x="59.9" y="101.3">2</text>
<text x="87.7" y="101.3">14</text>
<text x="88.6" y="97.7">3</text>
<text x="141.7" y="97.7">7</text>
<text x="216.9" y="98.3" transform="rotate(-90 216.9 98.3)">1</text>
<text x="51.3" y="106.6">1</text>
<text x="51.3" y="103.1">1</text>
<text x="59.9" y="106.6">2</text>
<text x="59.9" y="103.1">2</text>
<text x="87.7" y="103.1">13</text>
<text x="141.7" y="106.6">30</text>
<text x="141.7" y="103.1">16</text>
<text x="141.7" y="104.9">25</text>
<text x="168.6" y="106.6">2</text>
<text x="177.3" y="106.6">1</text>
<text x="216.9" y="103.5" transform="rotate(-90 216.9 103.5)">2</text>
<text x="51.3" y="108.4">1</text>
<text x="51.3" y="113.7">1</text>
<text x="51.3" y="112">1</text>
<text x="59.9" y="108.4">2</text>
<text x="59.9" y="113.7">2</text>
<text x="59.9" y="112">2</text>
<text x="87.7" y="108.4">10</text>
<text x="87.7" y="112">22</text>
<text x="87.7" y="113.7">23</text>
<text x="141.7" y="112">28</text>
<text x="141.7" y="113.7">27</text>
<text x="190.2" y="110.8" transform="rotate(-90 190.2 110.8)">1</text>
<text x="87.7" y="117.3">19</text>
<text x="87.7" y="119.1">20</text>
<text x="141.7" y="117.3">31</text>
<text x="141.7" y="119.1">32</text>
<text x="190.2" y="115.9" transform="rotate(-90 190.2 115.9)">2</text>
<text x="119.1" y="131.9" transform="rotate(-90 119.1 131.9)">2</text>
<text x="122.7" y="131.9" transform="rotate(-90 122.7 131.9)">8</text>
<text x="126.2" y="131.9" transform="rotate(-90 126.2 131.9)">9</text>
<text x="104.9" y="132.8" transform="rotate(-90 104.9 132.8)">33</text>
<text x="108.5" y="132.8" transform="rotate(-90 108.5 132.8)">26</text>
<text x="112" y="132.8" transform="rotate(-90 112 132.8)">21</text>
<text x="115.6" y="132.8" transform="rotate(-90 115.6 132.8)">12</text>
<text x="88.8" y="166.5">+1.05V_VTT</text>
<text x="42.4" y="170.6">1</text>
<text x="49.3" y="170.6">2</text>
<text x="94.2" y="173" transform="rotate(-90 94.2 173)">2</text>
<text x="35.6" y="179.9" transform="rotate(-90 35.6 179.9)">2</text>
<text x="35.6" y="174.8" transform="rotate(-90 35.6 174.8)">1</text>
<text x="56.9" y="179.9" transform="rotate(-90 56.9 179.9)">2</text>
<text x="56.9" y="174.8" transform="rotate(-90 56.9 174.8)">1</text>
<text x="165.2" y="175.3">+3.3V_RUN_SL585</text>
<text x="94.2" y="181.7" transform="rotate(-90 94.2 181.7)">1</text>
<text x="172.5" y="180.1" transform="rotate(-90 172.5 180.1)">2</text>
<text x="226.4" y="181.7">&lt;Core Design&gt;</text>
<text x="94.2" y="190.8" transform="rotate(-90 94.2 190.8)">2</text>
<text x="172.5" y="188.8" transform="rotate(-90 172.5 188.8)">1</text>
<text x="179.8" y="192">3</text>
<text x="183.7" y="187.2" transform="rotate(-90 183.7 187.2)">1</text>
<text x="186.7" y="192">2</text>
<text x="256.6" y="189.7">21F, 88, Sec.1, Hsin Tai Wu Rd., Hsichih,</text>
<text x="256.6" y="191.6">Taipei Hsien 221, Taiwan, R.O.C.</text>
<text x="226.4" y="195.1">Title</text>
<text x="94.2" y="199.5" transform="rotate(-90 94.2 199.5)">1</text>
<text x="226.4" y="200.4">Size</text>
<text x="227.6" y="202.4">A3</text>
<text x="233.5" y="200.4">Document Number</text>
<text x="285.1" y="200.4">Rev</text>
<text x="226.4" y="205.7">Date:</text>
<text x="231.7" y="205.7">Wednesday, March 23, 2011</text>
<text x="262" y="205.7">Sheet</text>
<text x="269.1" y="205.7">7</text>
<text x="276.2" y="205.7">of</text>
<text x="285.1" y="205.7">100</text>
</g>
<g font-size="1.6" fill="#000080">
<text x="30.1" y="29.9">R708</text>
<text x="27.6" y="34">0R0603-PAD</text>
<text x="143.2" y="35.8">0R0603-PAD</text>
<text x="145.7" y="31.7">R718</text>
<text x="17.8" y="37">C701</text>
<text x="20.1" y="38.9" transform="rotate(90 20.1 38.9)">SC1U6D3V2KX-GP</text>
<text x="44.5" y="37">C702</text>
<text x="45.1" y="39.1" transform="rotate(90 45.1 39.1)">SC10U10V5ZY-1GP</text>
<text x="53.4" y="37">C703</text>
<text x="55.8" y="39.1" transform="rotate(90 55.8 39.1)">SCD1U16V2ZY-2GP</text>
<text x="62.3" y="37">C704</text>
<text x="64.7" y="39.1" transform="rotate(90 64.7 39.1)">SCD1U16V2ZY-2GP</text>
<text x="140.5" y="38.8">C706</text>
<text x="142.7" y="40.7" transform="rotate(90 142.7 40.7)">SC1U10V2KX-1GP</text>
<text x="160.1" y="38.8">C713</text>
<text x="160.7" y="40.9" transform="rotate(90 160.7 40.9)">SC10U10V5ZY-1GP</text>
<text x="172.5" y="38.8">C716</text>
<text x="174.9" y="40.9" transform="rotate(90 174.9 40.9)">SCD1U16V2ZY-2GP</text>
<text x="181.4" y="38.8">C717</text>
<text x="183.8" y="40.9" transform="rotate(90 183.8 40.9)">SCD1U16V2ZY-2GP</text>
<text x="190.3" y="38.8">C718</text>
<text x="192.7" y="40.9" transform="rotate(90 192.7 40.9)">SCD1U16V2ZY-2GP</text>
<text x="110.3" y="55.7">R719</text>
<text x="218.6" y="56.6">R709</text>
<text x="108.5" y="60.1">0R3J-0-U-GP</text>
<text x="211.6" y="63.7">C709</text>
<text x="213.9" y="65.6" transform="rotate(90 213.9 65.6)">SC1U6D3V2KX-GP</text>
<text x="216.1" y="60.7">0R0603-PAD</text>
<text x="236.5" y="63.7">C710</text>
<text x="238.9" y="64" transform="rotate(90 238.9 64)">SC10U6D3V5KX-1GP</text>
<text x="245.4" y="63.7">C711</text>
<text x="247.8" y="65.8" transform="rotate(90 247.8 65.8)">SCD1U16V2ZY-2GP</text>
<text x="254.3" y="63.7">C712</text>
<text x="256.7" y="65.8" transform="rotate(90 256.7 65.8)">SCD1U16V2ZY-2GP</text>
<text x="24.9" y="66.3">R701</text>
<text x="23.2" y="72.6">2K2R2J-2-GP</text>
<text x="90.7" y="81.4">U701</text>
<text x="44.5" y="95.7">R710</text>
<text x="62.3" y="95.7">0R2J-2-GP</text>
<text x="174.3" y="93.9">R706</text>
<text x="44.5" y="97.5">R711</text>
<text x="44.5" y="101">R712</text>
<text x="62.3" y="97.5">0R2J-2-GP</text>
<text x="62.3" y="101">0R2J-2-GP</text>
<text x="177.8" y="99.2">33R2J-2-GP</text>
<text x="209.8" y="101">EC702</text>
<text x="44.5" y="106.3">R714</text>
<text x="44.5" y="102.8">R713</text>
<text x="62.3" y="106.3">0R2J-2-GP</text>
<text x="62.3" y="102.8">0R2J-2-GP</text>
<text x="198.8" y="102.8">SC4D7P50V2CN-1GP</text>
<text x="44.5" y="108.1">R715</text>
<text x="44.5" y="113.5">R717</text>
<text x="44.5" y="111.7">R716</text>
<text x="62.3" y="108.1">0R2J-2-GP</text>
<text x="62.3" y="113.5">0R2J-2-GP</text>
<text x="62.3" y="111.7">0R2J-2-GP</text>
<text x="172.5" y="109.9">R703</text>
<text x="172.5" y="111.7">33R2J-2-GP</text>
<text x="183.2" y="113.5">EC701</text>
<text x="172.2" y="115.2">SC4D7P50V2CN-1GP</text>
<text x="90.7" y="131.2">SLG8LV595VTR-GP</text>
<text x="39.2" y="173.9">X-14D31818M-37GP</text>
<text x="44.5" y="168.6">X701</text>
<text x="38.4" y="177.5">C714</text>
<text x="38.4" y="179.6">SC12P50V2JN-3GP</text>
<text x="59.8" y="177.5">C715</text>
<text x="59.8" y="179.6">SC12P50V2JN-3GP</text>
<text x="97.1" y="175.7">R704</text>
<text x="97.1" y="177.8">4K7R2J-2-GP</text>
<text x="167.2" y="184.6">R705</text>
<text x="179.3" y="184.7">Q701</text>
<text x="160.1" y="186.4">10KR2J-3-GP</text>
<text x="97.1" y="193.5">R707</text>
<text x="97.1" y="195.6">10KR2J-3-GP</text>
<text x="181.9" y="193.5">PMBS3904-1-GP</text>
</g>
<g font-size="1.6" fill="#f00">
<text x="35.9" y="69">CPU_STOP#</text>
<text x="71.5" y="95.7">DREFCLK#_R</text>
<text x="148" y="95.7">CLK_VGA_27M_R</text>
<text x="192.4" y="95.7">CLK_VGA_27M</text>
<text x="19.6" y="101.7">23</text>
<text x="19.6" y="98.3">23</text>
<text x="19.6" y="96.6">23</text>
<text x="24.9" y="101.7">CLKIN_DMI#</text>
<text x="26.4" y="96.6">DREFCLK#</text>
<text x="27.3" y="98.3">DREFCLK</text>
<text x="71.5" y="101">CLKIN_DMI#_R</text>
<text x="71.5" y="97.5">DREFCLK_R</text>
<text x="228.3" y="96.4">CLK_VGA_27M</text>
<text x="240.8" y="96.4">85</text>
<text x="18.5" y="107.1">23</text>
<text x="19.6" y="103.5">23</text>
<text x="21.4" y="107.1">CLK_PCIE_SATA#</text>
<text x="25.8" y="103.5">CLKIN_DMI</text>
<text x="71.5" y="102.8">CLKIN_DMI_R</text>
<text x="71.5" y="106.3">CLK_PCIE_SATA#_R 11</text>
<text x="153.3" y="104.6">CK_PWRGD</text>
<text x="153.3" y="102.8">CPU_STOP#</text>
<text x="153.3" y="106.3">FSC</text>
<text x="198.1" y="107.1">CLK_PCH_14M</text>
<text x="210.7" y="107.1">23</text>
<text x="18.7" y="112.4">23</text>
<text x="19.4" y="108.8">23</text>
<text x="21.5" y="112.4">CLK_CPU_BCLK#</text>
<text x="22.3" y="108.8">CLK_PCIE_SATA</text>
<text x="71.5" y="113.5">CLK_CPU_BCLK_R</text>
<text x="71.5" y="111.7">CLK_CPU_BCLK#_R</text>
<text x="71.5" y="108.1">CLK_PCIE_SATA_R</text>
<text x="153.3" y="111.7">CLK_XTAL_IN</text>
<text x="153.3" y="113.5">CLK_XTAL_OUT</text>
<text x="19.6" y="114.2">23</text>
<text x="22.4" y="114.2">CLK_CPU_BCLK</text>
<text x="152.1" y="124.1">PCH_SMBDATA</text>
<text x="153.3" y="125.9">PCH_SMBCLK</text>
<text x="172.8" y="125">PCH_SMBDATA</text>
<text x="186" y="125">18,19,23,64</text>
<text x="172.8" y="126.8">PCH_SMBCLK</text>
<text x="184.9" y="126.8">18,19,23,64</text>
<text x="23.5" y="170.3">CLK_XTAL_IN</text>
<text x="53.7" y="170.3">CLK_XTAL_OUT</text>
<text x="197.4" y="184">VR_CLKEN#</text>
<text x="208.1" y="184">47</text>
<text x="105.3" y="186.4">FSC</text>
<text x="158.6" y="191.7">CK_PWRGD</text>
</g>
<g font-size="1.6" fill="#004080">
<text x="119.9" y="88.8" transform="rotate(-90 119.9 88.8)">VDD_27</text>
<text x="105.7" y="90.5" transform="rotate(-90 105.7 90.5)">VDD_CPU</text>
<text x="109.3" y="90.5" transform="rotate(-90 109.3 90.5)">VDD_SRC</text>
<text x="112.8" y="90.3" transform="rotate(-90 112.8 90.3)">VDD_REF</text>
<text x="116.4" y="90.5" transform="rotate(-90 116.4 90.5)">VDD_DOT</text>
<text x="123.5" y="93.1" transform="rotate(-90 123.5 93.1)">VDD_SRC_IO</text>
<text x="127" y="93.1" transform="rotate(-90 127 93.1)">VDD_CPU_IO</text>
<text x="91.6" y="98.5">DOT_96</text>
<text x="91.6" y="96.7">DOT_96#</text>
<text x="131.4" y="98.5">27MHZ_SS</text>
<text x="134.4" y="96.7">27MHZ</text>
<text x="91.6" y="107.4">SRC_1/SATA#</text>
<text x="91.6" y="103.8">SRC_2</text>
<text x="91.6" y="102.1">SRC_2#</text>
<text x="127" y="107.4">REF_0/CPU_SEL</text>
<text x="127.6" y="105.6">CKPWRGD/PD#</text>
<text x="130.1" y="103.8">CPU_STOP#</text>
<text x="91.6" y="109.2">SRC_1/SATA</text>
<text x="91.6" y="112.7">CPU_0#</text>
<text x="133.1" y="112.7">XTAL_IN</text>
<text x="91.6" y="118.1">CPU_1#</text>
<text x="91.6" y="119.8">CPU_1</text>
<text x="91.6" y="114.5">CPU_0</text>
<text x="131.4" y="114.5">XTAL_OUT</text>
<text x="136.4" y="118.1">SDA</text>
<text x="136.5" y="119.8">SCL</text>
<text x="105.7" y="128.9" transform="rotate(-90 105.7 128.9)">GND</text>
<text x="109.3" y="128.9" transform="rotate(-90 109.3 128.9)">VSS_REF</text>
<text x="112.8" y="128.9" transform="rotate(-90 112.8 128.9)">VSS_CPU</text>
<text x="116.4" y="128.9" transform="rotate(-90 116.4 128.9)">VSS_SRC</text>
<text x="119.9" y="128.9" transform="rotate(-90 119.9 128.9)">VSS_DOT</text>
<text x="123.5" y="128.9" transform="rotate(-90 123.5 128.9)">VSS_27</text>
<text x="127" y="128.9" transform="rotate(-90 127 128.9)">VSS_SATA</text>
</g>
<g font-size="1.3">
<text x="30.8" y="1.3">5</text>
<text x="88.9" y="1.3">4</text>
<text x="146.9" y="1.3">3</text>
<text x="205" y="1.3">2</text>
<text x="263.1" y="1.3">1</text>
<text x=".5" y="28.4">D</text>
<text x="292.6" y="28.4">D</text>
<text x=".5" y="79.5">C</text>
<text x="292.6" y="79.5">C</text>
<text x=".5" y="130.6">B</text>
<text x="292.6" y="130.6">B</text>
<text x=".5" y="181.7">A</text>
<text x="292.6" y="181.7">A</text>
<text x="30.8" y="207.4">5</text>
<text x="88.9" y="207.4">4</text>
<text x="146.9" y="207.4">3</text>
<text x="205" y="207.4">2</text>
<text x="263.1" y="207.4">1</text>
</g>
</svg>
